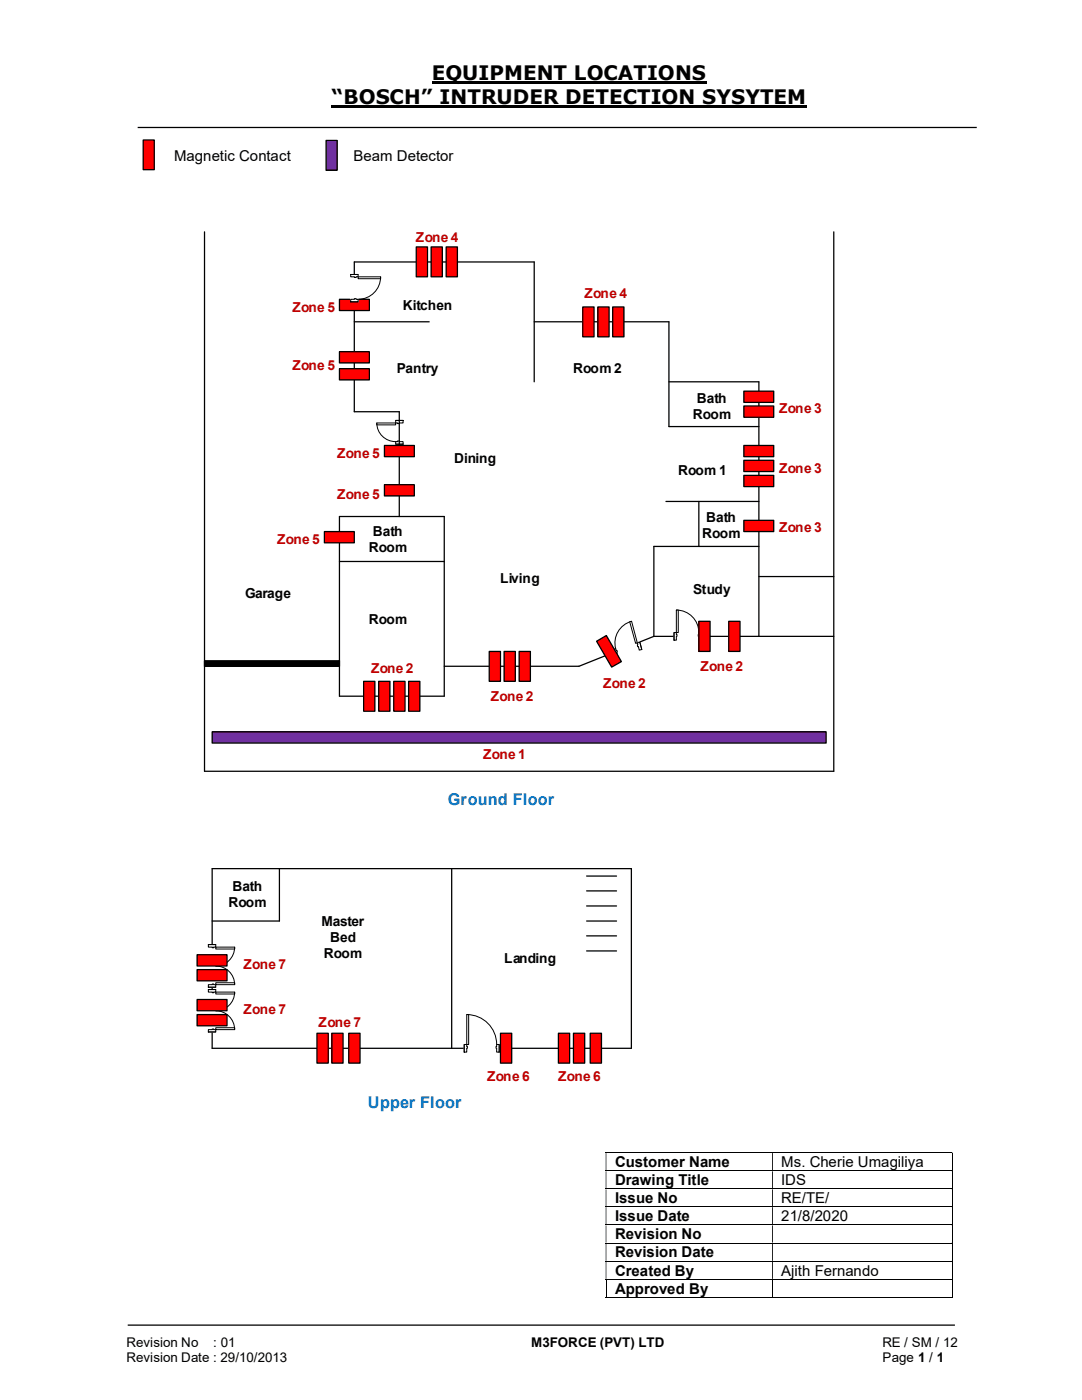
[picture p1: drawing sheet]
<svg xmlns="http://www.w3.org/2000/svg" width="216mm" height="279mm" viewBox="0 0 216 279" stroke-linecap="round" stroke-linejoin="round" font-family="sans-serif">
<path d="M86.1 16.5h54.9M66.2 21.3h94.8" fill="none" stroke="#000" stroke-width=".42"/>
<path d="M27.5 25.4h167.4M25.5 264.5h165" fill="none" stroke="#000" stroke-width=".25"/>
<g fill="none" stroke="#000" stroke-width=".2">
<path d="M120.9 230.1h69M120.9 233.7h69M120.9 237.3h69M190 230.1v3.5M190 233.8v3.4M190 237.4v3.4M120.9 240.9h69M120.9 244.5h69M120.9 248.1h69M120.9 251.7h69M120.9 255.3h69M120.9 258.9h33.2"/>
<path d="M120.9 255.4v3.6M154.1 255.4v3.6M154.2 258.9h35.7M190 240.9v3.5M190 244.6v3.4M190 248.2v3.4M190 251.8v3.4M190 255.4v3.6"/>
</g>
<g fill="#000">
<path d="M189.9 230h.2v.1h-.2zM120.9 230.1h.1v3.5h-.1zM154.1 230.1h.1v3.5h-.1z" fill-rule="evenodd"/>
<path d="M189.9 233.6h.2v.2h-.2zM120.9 233.8h.1v3.4h-.1zM154.1 233.8h.1v3.4h-.1z" fill-rule="evenodd"/>
<path d="M189.9 237.2h.2v.2h-.2zM120.9 237.4h.1v3.4h-.1zM154.1 237.4h.1v3.4h-.1z" fill-rule="evenodd"/>
<path d="M189.9 240.8h.2v.1h-.2zM120.9 240.9h.1v3.5h-.1zM154.1 240.9h.1v3.5h-.1z" fill-rule="evenodd"/>
<path d="M189.9 244.4h.2v.2h-.2zM120.9 244.6h.1v3.4h-.1zM154.1 244.6h.1v3.4h-.1z" fill-rule="evenodd"/>
<path d="M189.9 248h.2v.2h-.2zM120.9 248.2h.1v3.4h-.1zM154.1 248.2h.1v3.4h-.1z" fill-rule="evenodd"/>
<path d="M189.9 251.6h.2v.2h-.2zM120.9 251.8h.1v3.4h-.1zM154.1 251.8h.1v3.4h-.1z" fill-rule="evenodd"/>
</g>
<path d="M189.9 255.2h.2v.2h-.2zM189.9 258.8h.2v.2h-.2z" fill="#000"/>
<path d="M28.6 27.9h2.2v6h-2.2z" fill="#f00"/>
<path d="M28.6 27.9h2.2v6h-2.2z" fill="none" stroke="#000" stroke-width=".25"/>
<path d="M65.1 28h2.2v6h-2.2z" fill="#7030a0"/>
<g fill="none" stroke="#000" stroke-width=".25">
<path d="M65.1 28h2.2v6h-2.2zM40.8 46.3v107.6h125.6M106.6 52.3h-35.9v29.9h9M70.7 64.2h14.9M106.6 64.2h26.9M132.9 100.1h18.5M139.4 100.1v9M151.4 109.1h-20.9v17.9M151.4 115.1h15M40.8 133h26.9M67.7 138.9h20.9M130.5 127h35.9"/>
<path d="M130.5 127l-15 6h-26.9"/>
</g>
<path d="M42.3 146h122.5v2.3h-122.5z" fill-rule="evenodd" fill="#7030a0"/>
<path d="M106.6 52.3v23.9M133.5 64.2v20.9M151.4 76.2v50.8M67.7 103.1v35.8M42.3 146h122.5v2.3h-122.5z" fill="none" stroke="#000" stroke-width=".25"/>
<path d="M134.5 126.2h5.5v1.6h-5.5z" fill="#fff"/>
<path d="M134.5 126.2h5.5v1.6h-5.5z" fill="none" stroke="#fff" stroke-width=".2"/>
<path d="M134.5 126.2h.5v1.6h-.5zM139.4 126.2v1.6h.6v-1.6z" fill-rule="evenodd" fill="#fff"/>
<path d="M135 126.6v-.4h-.5v1.6h.5v-.8M139.4 126.6v-.4h.6v1.6h-.6v-.8" fill="none" stroke="#000" stroke-width=".2"/>
<path d="M135 126.6h.1v.4h-.1zM139.3 126.6v.4h.1v-.4z" fill-rule="evenodd" fill="#fff"/>
<path d="M134.5 126.2v1.6M135 121.8a4.5 4.5 0 0 1 4.4 4.4M135 126.6h.1v.4h-.1M139.4 126.6h-.1v.4h.1M140 126.2v1.6" fill="none" stroke="#000" stroke-width=".2"/>
<path d="M135 121.8h.3v4.4h-.3z" fill-rule="evenodd" fill="#fff"/>
<path d="M135 121.8h.3v4.4h-.3z" fill="none" stroke="#000" stroke-width=".2"/>
<path d="M122.4 129.5l5.2-1.4 .5 1.6-5.3 1.4z" fill-rule="evenodd" fill="#fff"/>
<path d="M122.4 129.5l5.2-1.4 .5 1.6-5.3 1.4z" fill="none" stroke="#fff" stroke-width=".2"/>
<path d="M127.2 128.3l.4 1.5 .5-.2-.4-1.4zM122.4 129.6l.5-.1 .4 1.4-.5 .1z" fill-rule="evenodd" fill="#fff"/>
<path d="M123 129.8l-.1-.3-.5 .1 .4 1.4 .5-.1-.2-.7M127.3 128.7l-.1-.4 .5-.1 .4 1.4-.5 .2-.2-.8" fill="none" stroke="#000" stroke-width=".2"/>
<path d="M127.2 128.7l.1 .4 .1-.1zM123 129.8h.1l.1 .3-.1 .1z" fill-rule="evenodd" fill="#fff"/>
<path d="M122.4 129.6l.4 1.4M123 129.8h.1l.1 .3-.1 .1M126 124a4.5 4.5 0 0 0-3.1 5.5M127.3 128.7v.4l.1-.1M127.7 128.2l.4 1.4" fill="none" stroke="#000" stroke-width=".2"/>
<path d="M125.6 124.1l.4-.1 1.2 4.3-.4 .1z" fill-rule="evenodd" fill="#fff"/>
<path d="M125.6 124.1l.4-.1 1.2 4.3-.4 .1z" fill="none" stroke="#000" stroke-width=".2"/>
<path d="M78.9 83.9h1.6v4.7h-1.6z" fill-rule="evenodd" fill="#fff"/>
<path d="M78.9 83.9h1.6v4.7h-1.6z" fill="none" stroke="#fff" stroke-width=".2"/>
<path d="M79 83.9v.5h1.4v-.5zM79 88.1h1.4v.5h-1.4z" fill-rule="evenodd" fill="#fff"/>
<path d="M79.3 84.4h-.3v-.5h1.4v.5h-.7M79.3 88.1h-.3v.5h1.4v-.5h-.7" fill="none" stroke="#000" stroke-width=".2"/>
<path d="M79.3 84.4v.1h.4v-.1zM79.3 88h.4v.1h-.4z" fill-rule="evenodd" fill="#fff"/>
<path d="M75.2 84.4a3.7 3.7 0 0 0 3.8 3.7M79 83.9h1.4M79 88.6h1.4M79.3 84.4v.1h.4v-.1M79.3 88.1v-.1h.4v.1" fill="none" stroke="#000" stroke-width=".2"/>
<path d="M75.2 84.4h3.8v.4h-3.8z" fill="#fff"/>
<path d="M75.2 84.4h3.8v.4h-3.8z" fill="none" stroke="#000" stroke-width=".2"/>
<path d="M139.4 124h2.3v6h-2.3z" fill="#f00"/>
<path d="M67.7 112.1h20.9M139.4 124h2.3v6h-2.3zM42.3 173.4v35.8" fill="none" stroke="#000" stroke-width=".25"/>
<path d="M119 128l2-1.2 3 5.2-2 1.1z" fill-rule="evenodd" fill="#f00"/>
<path d="M119 128l2-1.2 3 5.2-2 1.1z" fill="none" stroke="#000" stroke-width=".25"/>
<path d="M81.5 136h2.3v5.9h-2.3z" fill="#f00"/>
<path d="M40.8 131.9h26.9v1.1h-26.9zM81.5 136h2.3v5.9h-2.3zM42.3 183.8h13.5" fill="none" stroke="#000" stroke-width=".25"/>
<path d="M40.8 131.9h26.9v1.1h-26.9z" fill-rule="evenodd" fill="#000"/>
<path d="M67.7 59.7h6v2.3h-6z" fill-rule="evenodd" fill="#f00"/>
<path d="M67.7 59.7h6v2.3h-6z" fill="none" stroke="#000" stroke-width=".25"/>
<path d="M148.4 103.8h6v2.3h-6z" fill-rule="evenodd" fill="#f00"/>
<path d="M148.4 103.8h6v2.3h-6z" fill="none" stroke="#000" stroke-width=".25"/>
<path d="M64.7 106.1h6v2.2h-6z" fill-rule="evenodd" fill="#f00"/>
<path d="M64.7 106.1h6v2.2h-6z" fill="none" stroke="#000" stroke-width=".25"/>
<path d="M145.4 124h2.3v6h-2.3z" fill="#f00"/>
<path d="M145.4 124h2.3v6h-2.3z" fill="none" stroke="#000" stroke-width=".25"/>
<path d="M67.7 73.6h6v2.2h-6z" fill-rule="evenodd" fill="#f00"/>
<path d="M67.7 73.6h6v2.2h-6z" fill="none" stroke="#000" stroke-width=".25"/>
<path d="M67.7 70.2h6v2.2h-6z" fill-rule="evenodd" fill="#f00"/>
<path d="M67.7 70.2h6v2.2h-6z" fill="none" stroke="#000" stroke-width=".25"/>
<path d="M148.4 88.9h6v2.2h-6z" fill-rule="evenodd" fill="#f00"/>
<path d="M148.4 88.9h6v2.2h-6z" fill="none" stroke="#000" stroke-width=".25"/>
<path d="M148.4 91.9h6v2.2h-6z" fill-rule="evenodd" fill="#f00"/>
<path d="M148.4 91.9h6v2.2h-6z" fill="none" stroke="#000" stroke-width=".25"/>
<path d="M148.4 94.9h6v2.2h-6z" fill-rule="evenodd" fill="#f00"/>
<path d="M148.4 94.9h6v2.2h-6z" fill="none" stroke="#000" stroke-width=".25"/>
<path d="M148.4 78.1h6v2.2h-6z" fill-rule="evenodd" fill="#f00"/>
<path d="M148.4 78.1h6v2.2h-6z" fill="none" stroke="#000" stroke-width=".25"/>
<path d="M148.4 81h6v2.3h-6z" fill-rule="evenodd" fill="#f00"/>
<path d="M148.4 81h6v2.3h-6z" fill="none" stroke="#000" stroke-width=".25"/>
<path d="M116.3 61.3h2.2v5.9h-2.2z" fill="#f00"/>
<path d="M116.3 61.3h2.2v5.9h-2.2z" fill="none" stroke="#000" stroke-width=".25"/>
<path d="M119.3 61.3h2.2v5.9h-2.2z" fill="#f00"/>
<path d="M119.3 61.3h2.2v5.9h-2.2z" fill="none" stroke="#000" stroke-width=".25"/>
<path d="M122.3 61.3h2.2v5.9h-2.2z" fill="#f00"/>
<path d="M122.3 61.3h2.2v5.9h-2.2z" fill="none" stroke="#000" stroke-width=".25"/>
<path d="M83.1 49.3h2.2v5.9h-2.2z" fill="#f00"/>
<path d="M83.1 49.3h2.2v5.9h-2.2z" fill="none" stroke="#000" stroke-width=".25"/>
<path d="M86 49.3h2.3v5.9h-2.3z" fill="#f00"/>
<path d="M86 49.3h2.3v5.9h-2.3z" fill="none" stroke="#000" stroke-width=".25"/>
<path d="M89 49.3h2.3v5.9h-2.3z" fill="#f00"/>
<path d="M89 49.3h2.3v5.9h-2.3z" fill="none" stroke="#000" stroke-width=".25"/>
<path d="M69.9 54.8h1.6v5.4h-1.6z" fill-rule="evenodd" fill="#fff"/>
<path d="M69.9 54.8h1.6v5.4h-1.6z" fill="none" stroke="#fff" stroke-width=".2"/>
<path d="M70 54.8h1.5v.4h-1.5zM70 59.7v.5h1.5v-.5z" fill-rule="evenodd" fill="#fff"/>
<path d="M70.7 55.2h-.7v-.4h1.5v.4h-.4M70.7 59.7h-.7v.5h1.5v-.5h-.4" fill="none" stroke="#000" stroke-width=".2"/>
<path d="M70.7 55.2h.4v.2h-.4zM70.7 59.6v.1h.4v-.1z" fill-rule="evenodd" fill="#fff"/>
<path d="M70 54.8h1.5M70.7 55.2v.2h.4v-.2M70.7 59.7v-.1h.4v.1M75.9 55.2a4.5 4.5 0 0 1-4.4 4.5M70 60.2h1.5" fill="none" stroke="#000" stroke-width=".2"/>
<path d="M71.5 55.2h4.4v.4h-4.4z" fill="#fff"/>
<path d="M71.5 55.2h4.4v.4h-4.4z" fill="none" stroke="#000" stroke-width=".2"/>
<path d="M72.6 136h2.2v5.9h-2.2z" fill="#f00"/>
<path d="M72.6 136h2.2v5.9h-2.2z" fill="none" stroke="#000" stroke-width=".25"/>
<path d="M75.6 136h2.2v5.9h-2.2z" fill="#f00"/>
<path d="M75.6 136h2.2v5.9h-2.2z" fill="none" stroke="#000" stroke-width=".25"/>
<path d="M78.6 136h2.2v5.9h-2.2z" fill="#f00"/>
<path d="M78.6 136h2.2v5.9h-2.2z" fill="none" stroke="#000" stroke-width=".25"/>
<path d="M97.6 130h2.3v6h-2.3z" fill="#f00"/>
<path d="M97.6 130h2.3v6h-2.3z" fill="none" stroke="#000" stroke-width=".25"/>
<path d="M100.6 130h2.2v6h-2.2z" fill="#f00"/>
<path d="M100.6 130h2.2v6h-2.2z" fill="none" stroke="#000" stroke-width=".25"/>
<path d="M103.6 130h2.2v6h-2.2z" fill="#f00"/>
<path d="M133.5 76.2h17.9M79.7 82.2v20.9M133.5 85.1h17.9M67.7 103.1h20.9v35.8M103.6 130h2.2v6h-2.2z" fill="none" stroke="#000" stroke-width=".25"/>
<path d="M76.7 88.9h6v2.2h-6z" fill-rule="evenodd" fill="#f00"/>
<path d="M76.7 88.9h6v2.2h-6z" fill="none" stroke="#000" stroke-width=".25"/>
<path d="M76.7 96.7h6v2.3h-6z" fill-rule="evenodd" fill="#f00"/>
<path d="M76.7 96.7h6v2.3h-6zM42.3 173.4h83.7v35.8h-83.7M90.1 173.4v35.8" fill="none" stroke="#000" stroke-width=".25"/>
<path d="M69.6 206.2h2.2v6h-2.2z" fill="#f00"/>
<path d="M69.6 206.2h2.2v6h-2.2z" fill="none" stroke="#000" stroke-width=".25"/>
<path d="M63.2 206.2h2.3v6h-2.3z" fill="#f00"/>
<path d="M63.2 206.2h2.3v6h-2.3z" fill="none" stroke="#000" stroke-width=".25"/>
<path d="M66.2 206.2h2.3v6h-2.3z" fill="#f00"/>
<path d="M117.1 174.8h5.9M117.1 177.8h5.9M117.1 180.8h5.9M117.1 183.8h5.9M117.1 186.8h5.9M117.1 189.8h5.9M66.2 206.2h2.3v6h-2.3z" fill="none" stroke="#000" stroke-width=".25"/>
<path d="M99.9 206.2h2.2v6h-2.2z" fill="#f00"/>
<path d="M99.9 206.2h2.2v6h-2.2z" fill="none" stroke="#000" stroke-width=".25"/>
<path d="M117.8 206.2h2.2v6h-2.2z" fill="#f00"/>
<path d="M117.8 206.2h2.2v6h-2.2z" fill="none" stroke="#000" stroke-width=".25"/>
<path d="M111.4 206.2h2.3v6h-2.3z" fill="#f00"/>
<path d="M111.4 206.2h2.3v6h-2.3z" fill="none" stroke="#000" stroke-width=".25"/>
<path d="M114.4 206.2h2.3v6h-2.3z" fill="#f00"/>
<path d="M114.4 206.2h2.3v6h-2.3z" fill="none" stroke="#000" stroke-width=".25"/>
<path d="M92.6 208.4h7v1.6h-7z" fill="#fff"/>
<path d="M92.6 208.4h7v1.6h-7z" fill="none" stroke="#fff" stroke-width=".2"/>
<path d="M92.6 208.4h.5v1.6h-.5zM99.1 208.4v1.6h.5v-1.6z" fill-rule="evenodd" fill="#fff"/>
<path d="M93.1 208.8v-.4h-.5v1.6h.5v-.8M99.1 208.8v-.4h.5v1.6h-.5v-.8" fill="none" stroke="#000" stroke-width=".2"/>
<path d="M93.1 208.8h.2v.4h-.2zM99 208.8v.4h.1v-.4z" fill-rule="evenodd" fill="#fff"/>
<path d="M92.6 208.4v1.6M93.1 202.5a6 6 0 0 1 6 5.9M93.1 208.8h.2v.4h-.2M99.1 208.8h-.1v.4h.1M99.6 208.4v1.6" fill="none" stroke="#000" stroke-width=".2"/>
<path d="M93.1 202.5h.4v5.9h-.4z" fill-rule="evenodd" fill="#fff"/>
<path d="M93.1 202.5h.4v5.9h-.4z" fill="none" stroke="#000" stroke-width=".2"/>
<path d="M55.8 173.4v10.4" fill="none" stroke="#000" stroke-width=".25"/>
<path d="M41.5 188.5h1.6v8.5h-1.6z" fill-rule="evenodd" fill="#fff"/>
<path d="M41.5 188.5h1.6v8.5h-1.6z" fill="none" stroke="#fff" stroke-width=".2"/>
<path d="M41.6 196.5v.5h1.5v-.5zM41.6 188.5h1.5v.5h-1.5z" fill-rule="evenodd" fill="#fff"/>
<path d="M42.3 196.5h-.7v.5h1.5v-.5h-.4M42.3 189h-.7v-.5h1.5v.5h-.4" fill="none" stroke="#000" stroke-width=".2"/>
<path d="M42.3 196.4v.1h.4v-.1zM42.3 189h.4v.1h-.4z" fill-rule="evenodd" fill="#fff"/>
<path d="M41.6 197h1.5M41.6 188.5h1.5M42.3 196.5v-.1h.4v.1M42.3 189v.1h.4v-.1M46.8 189a3.8 3.8 0 0 1-3.7 3.8 3.7 3.7 0 0 1 3.7 3.7" fill="none" stroke="#000" stroke-width=".2"/>
<path d="M43.1 189h3.7v.4h-3.7z" fill="#fff"/>
<path d="M43.1 189h3.7v.4h-3.7z" fill="none" stroke="#000" stroke-width=".2"/>
<path d="M43.1 196.1h3.7v.4h-3.7z" fill="#fff"/>
<path d="M43.1 196.1h3.7v.4h-3.7z" fill="none" stroke="#000" stroke-width=".2"/>
<path d="M41.5 197.5h1.6v8.5h-1.6z" fill-rule="evenodd" fill="#fff"/>
<path d="M41.5 197.5h1.6v8.5h-1.6z" fill="none" stroke="#fff" stroke-width=".2"/>
<path d="M41.6 205.5v.5h1.5v-.5zM41.6 197.5h1.5v.5h-1.5z" fill-rule="evenodd" fill="#fff"/>
<path d="M42.3 198h-.7v-.5h1.5v.5h-.4M42.3 205.5h-.7v.5h1.5v-.5h-.4" fill="none" stroke="#000" stroke-width=".2"/>
<path d="M42.3 205.4v.1h.4v-.1zM42.3 198h.4v.1h-.4z" fill-rule="evenodd" fill="#fff"/>
<path d="M41.6 197.5h1.5M42.3 198v.1h.4v-.1M46.8 198a3.7 3.7 0 0 1-3.7 3.7 3.8 3.8 0 0 1 3.7 3.8M41.6 206h1.5M42.3 205.5v-.1h.4v.1" fill="none" stroke="#000" stroke-width=".2"/>
<path d="M43.1 198h3.7v.4h-3.7z" fill="#fff"/>
<path d="M43.1 198h3.7v.4h-3.7z" fill="none" stroke="#000" stroke-width=".2"/>
<path d="M43.1 205.1h3.7v.4h-3.7z" fill="#fff"/>
<path d="M43.1 205.1h3.7v.4h-3.7z" fill="none" stroke="#000" stroke-width=".2"/>
<path d="M39.3 199.5h6v2.2h-6z" fill-rule="evenodd" fill="#f00"/>
<path d="M39.3 199.5h6v2.2h-6z" fill="none" stroke="#000" stroke-width=".25"/>
<path d="M39.3 202.5h6v2.2h-6z" fill-rule="evenodd" fill="#f00"/>
<path d="M39.3 202.5h6v2.2h-6z" fill="none" stroke="#000" stroke-width=".25"/>
<path d="M39.3 190.5h6v2.3h-6z" fill-rule="evenodd" fill="#f00"/>
<path d="M39.3 190.5h6v2.3h-6z" fill="none" stroke="#000" stroke-width=".25"/>
<path d="M39.3 193.5h6v2.2h-6z" fill-rule="evenodd" fill="#f00"/>
<path d="M166.4 46.3v107.6M39.3 193.5h6v2.2h-6z" fill="none" stroke="#000" stroke-width=".25"/>
<g font-size="4">
<text x="86.1" y="16">EQUIPMENT LOCATIONS</text>
<text x="66.2" y="20.8">“BOSCH” INTRUDER DETECTION SYSYTEM</text>
</g>
<g font-size="3.2" fill="#0070c0">
<text x="89.4" y="160.7">Ground Floor</text>
<text x="73.4" y="221.1">Upper Floor</text>
</g>
<g font-size="3">
<text x="34.7" y="32.1">Magnetic Contact</text>
<text x="70.5" y="32.1">Beam Detector</text>
<text x="122.7" y="232.9">Customer Name</text>
<text x="155.9" y="232.9">Ms. Cherie Umagiliya</text>
<text x="122.7" y="236.6">Drawing Title</text>
<text x="155.9" y="236.6">IDS</text>
<text x="122.7" y="240.2">Issue No</text>
<text x="122.7" y="243.8">Issue Date</text>
<text x="155.9" y="240.2">RE/TE/</text>
<text x="155.9" y="243.8">21/8/2020</text>
<text x="122.7" y="247.4">Revision No</text>
<text x="122.7" y="251">Revision Date</text>
<text x="122.7" y="254.6">Created By</text>
<text x="155.9" y="254.6">Ajith Fernando</text>
<text x="122.7" y="258.1">Approved By</text>
</g>
<g font-size="2.7" fill="#c00000">
<text x="83" y="48.3">Zone 4</text>
<text x="116.6" y="59.5">Zone 4</text>
<text x="58.3" y="62.2">Zone 5</text>
<text x="58.3" y="73.8">Zone 5</text>
<text x="155.5" y="82.3">Zone 3</text>
<text x="67.3" y="91.3">Zone 5</text>
<text x="155.5" y="94.3">Zone 3</text>
<text x="67.3" y="99.5">Zone 5</text>
<text x="155.5" y="106.3">Zone 3</text>
<text x="55.3" y="108.5">Zone 5</text>
<text x="74" y="134.2">Zone 2</text>
<text x="120.4" y="137.2">Zone 2</text>
<text x="139.8" y="133.9">Zone 2</text>
<text x="97.9" y="139.9">Zone 2</text>
<text x="96.4" y="151.5">Zone 1</text>
<text x="48.6" y="193.3">Zone 7</text>
<text x="48.6" y="202.3">Zone 7</text>
<text x="63.5" y="204.9">Zone 7</text>
<text x="97.2" y="215.7">Zone 6</text>
<text x="111.4" y="215.8">Zone 6</text>
</g>
<g font-size="2.7">
<text x="80.3" y="61.8">Kitchen</text>
<text x="79.2" y="74.5">Pantry</text>
<text x="114.3" y="74.5">Room 2</text>
<text x="138.3" y="83.5">Room</text>
<text x="139.1" y="80.3">Bath</text>
<text x="90.6" y="92.4">Dining</text>
<text x="135.3" y="94.7">Room 1</text>
<text x="74.4" y="106.9">Bath</text>
<text x="140.1" y="107.4">Room</text>
<text x="140.9" y="104.3">Bath</text>
<text x="73.6" y="110.1">Room</text>
<text x="48.9" y="119.3">Garage</text>
<text x="99.8" y="116.3">Living</text>
<text x="138.3" y="118.6">Study</text>
<text x="73.6" y="124.6">Room</text>
<text x="46.4" y="177.9">Bath</text>
<text x="45.6" y="181.1">Room</text>
<text x="64.1" y="184.9">Master</text>
<text x="64.6" y="191.2">Room</text>
<text x="65.9" y="188">Bed</text>
<text x="100.6" y="192.2">Landing</text>
<text x="25.2" y="268.8">Revision No</text>
<text x="42.6" y="268.8">: 01</text>
<text x="106" y="268.8">M3FORCE (PVT) LTD</text>
<text x="176.1" y="268.8">RE / SM / 12</text>
<text x="25.2" y="271.8">Revision Date : 29/10/2013</text>
<text x="176.1" y="271.8">Page 1 / 1</text>
</g>
</svg>
